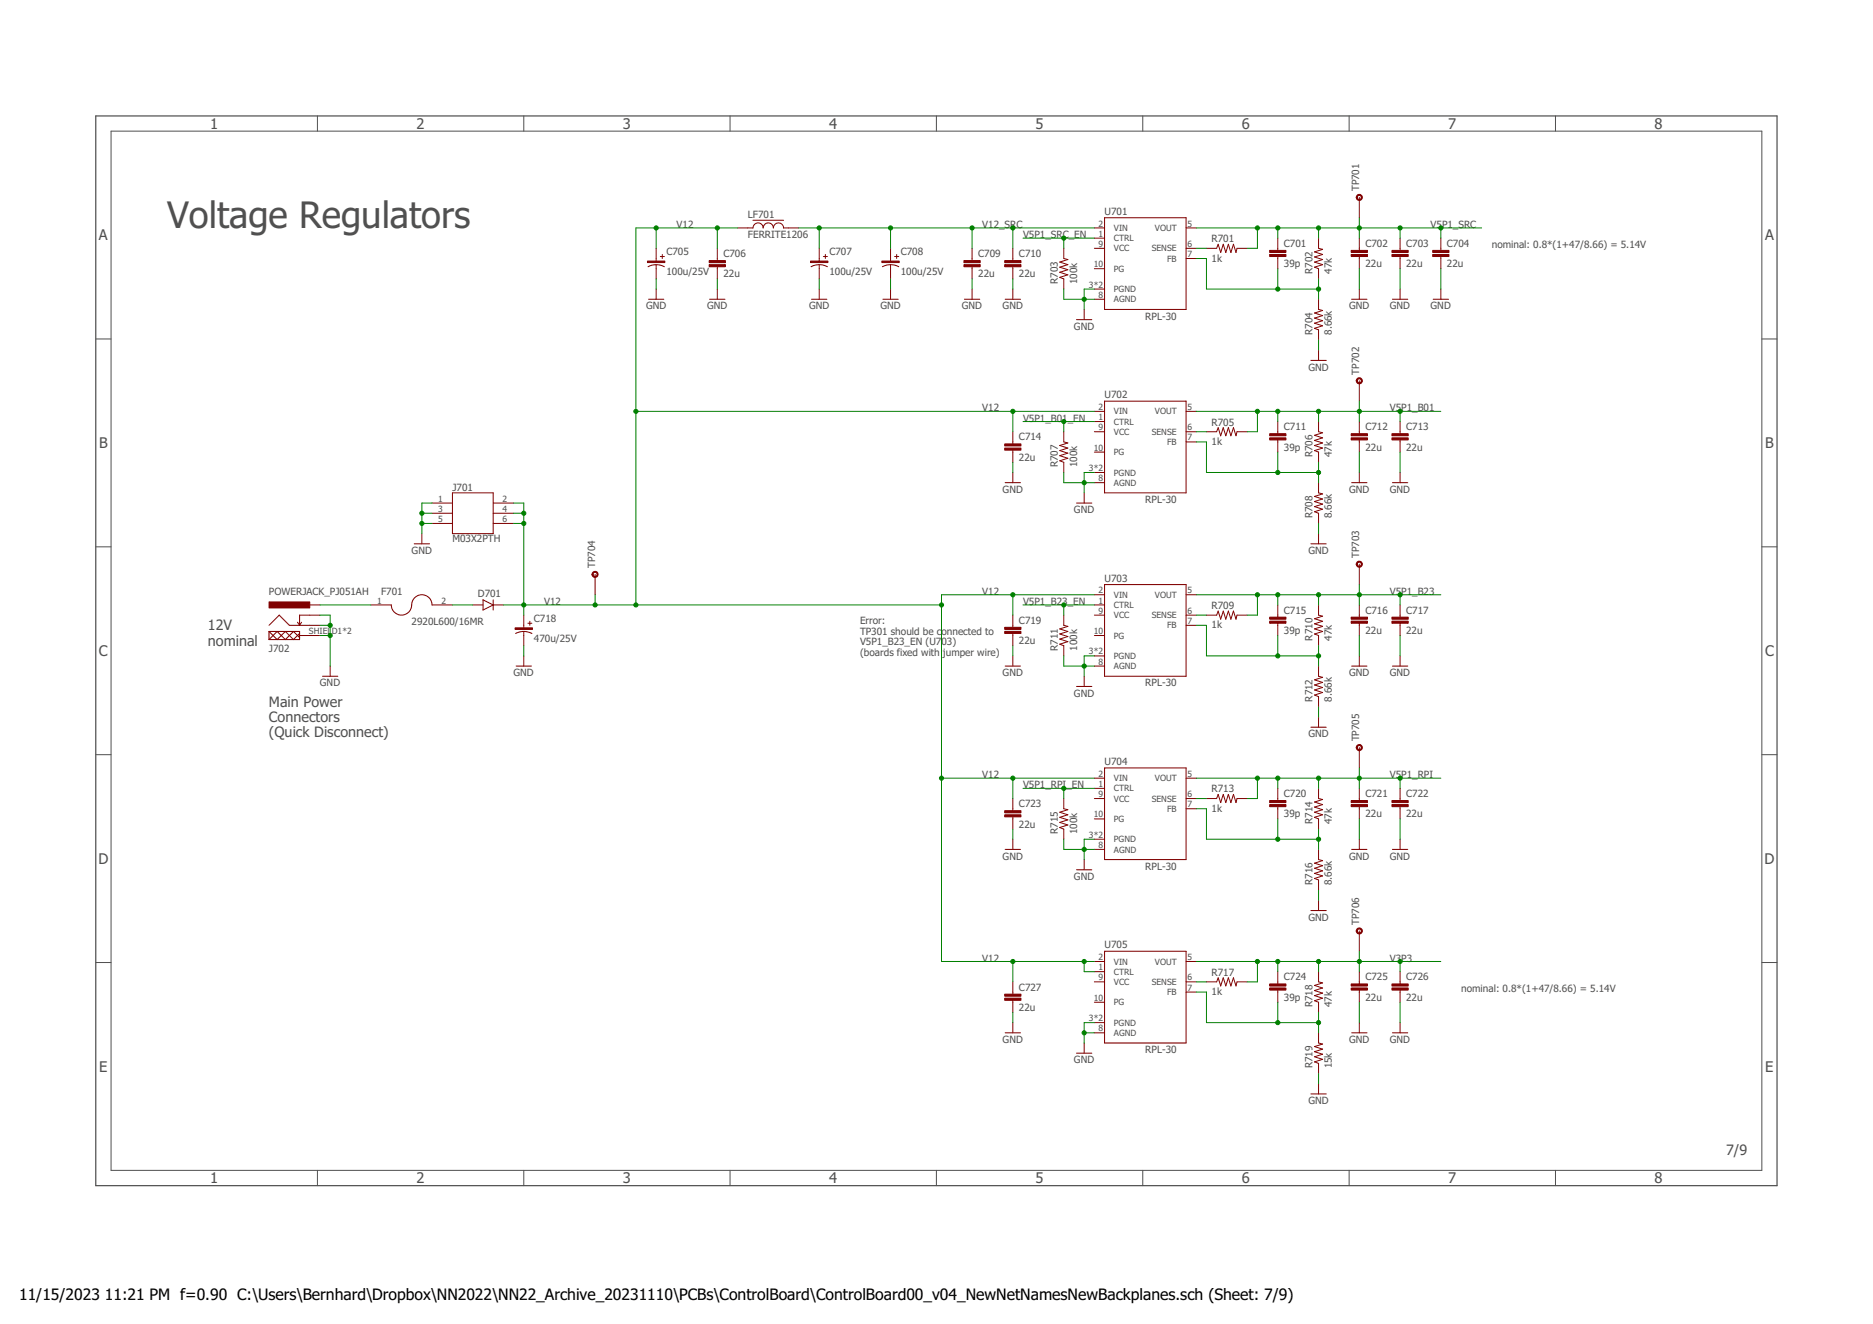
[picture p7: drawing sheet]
<svg xmlns="http://www.w3.org/2000/svg" width="420mm" height="297mm" viewBox="0 0 420 297" stroke-linecap="round" stroke-linejoin="round" font-family="sans-serif">
<path d="M21.5 26h377.1v240h-377.1z" fill="none" stroke="#505050" stroke-width=".28"/>
<g fill="none" stroke="#505050" stroke-width=".22">
<path d="M24.9 29.4h370.3v233.2h-370.3zM71.2 26v3.4M117.5 26v3.4M163.8 26v3.4M210.1 26v3.4M256.3 26v3.4M302.6 26v3.4M348.9 26v3.4M21.5 76.1h3.4M395.2 76.1h3.4M21.5 122.7h3.4M395.2 122.7h3.4"/>
<path d="M21.5 169.3h3.4M395.2 169.3h3.4M21.5 215.9h3.4M395.2 215.9h3.4M71.2 262.6v3.4M117.5 262.6v3.4M163.8 262.6v3.4M210.1 262.6v3.4M256.3 262.6v3.4M302.6 262.6v3.4M348.9 262.6v3.4"/>
</g>
<g fill="none" stroke="#800000" stroke-width=".22">
<path d="M147.2 55.7v3M147.2 59.4v3.2M148.1 57.6h.9M148.6 57.1v.9M160.9 55.7v2.8M160.9 59.8v2.8M165.5 51.1h2.3M176.9 51.1h2.3M183.8 55.7v3M183.8 59.4v3.2M184.7 57.6h.9M185.1 57.1v.9"/>
<path d="M199.8 55.7v3M199.8 59.4v3.2M200.7 57.6h.9M201.1 57.1v.9M218.1 55.7v2.8M218.1 59.8v2.8M227.2 55.7v2.8M227.2 59.8v2.8M238.6 55.7v2.3l.9 .2-1.8 .6 1.8 .6-1.8 .5 1.8 .6-1.8 .6 1.8 .6-1.8 .5 .9 .4v2.3M245.5 51.1h2.3M245.5 53.4h2.3M245.5 55.7h2.3"/>
<path d="M266.1 51.1h2.3M266.1 55.7h2.3M266.1 58h2.3M270.6 55.7h2.3l.4-.9 .5 1.8 .6-1.8 .6 1.8 .5-1.8 .6 1.8 .6-1.8 .6 1.8 .2-.9h2.3M286.6 53.4v2.8M286.6 57.6v2.7M295.8 53.4v2.3l.9 .2-1.8 .6 1.8 .6-1.8 .6 1.8 .5-1.8 .6 1.8 .6-1.8 .5 .9 .4v2.3M304.9 44.3v4.6M304.9 53.4v2.8M304.9 57.6v2.7M314.1 53.4v2.8M314.1 57.6v2.7"/>
<path d="M323.2 53.4v2.8M323.2 57.6v2.7M147.2 64.9v2.2M160.9 64.9v2.2M183.8 64.9v2.2M199.8 64.9v2.2M218.1 64.9v2.2M227.2 64.9v2.2M243.2 69.4v2.3M245.5 60.3h2.3M245.5 64.9h2.3M245.5 67.1h2.3"/>
<path d="M295.8 67.1v2.3l.9 .3-1.8 .5 1.8 .6-1.8 .6 1.8 .5-1.8 .6 1.8 .6-1.8 .6 .9 .3v2.3M295.8 78.6v2.3M304.9 64.9v2.2M314.1 64.9v2.2M323.2 64.9v2.2M227.2 96.9v2.7M238.6 96.9v2.2l.9 .3-1.8 .5 1.8 .6-1.8 .6 1.8 .6-1.8 .5 1.8 .6-1.8 .6 .9 .3v2.3M245.5 92.3h2.3M245.5 94.6h2.3M245.5 96.9h2.3M266.1 92.3h2.3M266.1 96.9h2.3"/>
<path d="M266.1 99.1h2.3M270.6 96.9h2.3l.4-1 .5 1.9 .6-1.9 .6 1.9 .5-1.9 .6 1.9 .6-1.9 .6 1.9 .2-.9h2.3M286.6 94.6v2.7M286.6 98.7v2.7M295.8 94.6v2.3l.9 .2-1.8 .6 1.8 .5-1.8 .6 1.8 .6-1.8 .5 1.8 .6-1.8 .6 .9 .3v2.3M304.9 85.4v4.6M304.9 94.6v2.7M304.9 98.7v2.7M314.1 94.6v2.7M314.1 98.7v2.7M94.6 119.7v2.3M96.9 112.9h4.6"/>
<path d="M96.9 115.1h4.6M96.9 117.4h4.6M110.6 112.9h4.6M110.6 115.1h4.6M110.6 117.4h4.6M227.2 101v2.7M227.2 106v2.3M243.2 110.6v2.3M245.5 101.4h2.3M245.5 106h2.3M245.5 108.3h2.3M295.8 108.3v2.3l.9 .2-1.8 .6 1.8 .6-1.8 .5 1.8 .6-1.8 .6 1.8 .5-1.8 .6 .9 .3v2.3"/>
<path d="M295.8 119.7v2.3M304.9 106v2.3M314.1 106v2.3M66.7 139.6l.5 .7M67.6 139.6l-.4 .7M69.5 135.7h2.3M71.8 138h-4.6v2.3M83.2 135.7h4.6M96.9 135.7h4.6M106.1 135.7h2.3M110.6 135.7h2.3M117.5 138v3"/>
<path d="M118.4 139.8h.9M118.9 139.4v.9M133.5 128.9v4.5M227.2 138v2.7M238.6 138v2.3l.9 .2-1.8 .6 1.8 .6-1.8 .5 1.8 .6-1.8 .6 1.8 .6-1.8 .5 .9 .4v2.3M245.5 135.7h2.3M245.5 138h2.3M245.5 133.4h2.3M266.1 138h2.3M266.1 133.4h2.3M270.6 138h2.3l.4-.9 .5 1.8 .6-1.8 .6 1.8 .5-1.8 .6 1.8 .6-1.8 .6 1.8 .2-.9h2.3M286.6 135.7v2.8"/>
<path d="M286.6 139.8v2.8M295.8 135.7v2.3l.9 .2-1.8 .6 1.8 .6-1.8 .6 1.8 .5-1.8 .6 1.8 .6-1.8 .5 .9 .4v2.3M304.9 126.6v4.5M304.9 135.7v2.8M304.9 139.8v2.8M314.1 135.7v2.8M314.1 139.8v2.8M60.3 140.3l2.3-2.3 2.3 2.3h6.9M67.2 142.6h4.6M74.1 149.4v2.3M117.5 141.7v3.2M117.5 147.2v2.2"/>
<path d="M227.2 142.1v2.8M227.2 147.2v2.2M243.2 151.7v2.3M245.5 142.6h2.3M245.5 147.2h2.3M245.5 149.4h2.3M266.1 140.3h2.3M295.8 149.4v2.3l.9 .3-1.8 .5 1.8 .6-1.8 .6 1.8 .5-1.8 .6 1.8 .6-1.8 .5 .9 .4v2.3M304.9 147.2v2.2M314.1 147.2v2.2M227.2 179.2v2.7M238.6 179.2v2.2l.9 .3-1.8 .5 1.8 .6-1.8 .6 1.8 .5-1.8 .6 1.8 .6-1.8 .6 .9 .3v2.3"/>
<path d="M245.5 174.6h2.3M245.5 176.9h2.3M245.5 179.2h2.3M266.1 174.6h2.3M266.1 179.2h2.3M270.6 179.2h2.3l.4-1 .5 1.9 .6-1.9 .6 1.9 .5-1.9 .6 1.9 .6-1.9 .6 1.9 .2-.9h2.3M286.6 176.9v2.7M295.8 160.9v2.3M295.8 176.9v2.3l.9 .2-1.8 .5 1.8 .6-1.8 .6 1.8 .6-1.8 .5 1.8 .6-1.8 .6 .9 .3v2.3M304.9 167.7v4.6M304.9 176.9v2.7M314.1 176.9v2.7"/>
<path d="M227.2 183.3v2.7M227.2 188.3v2.3M243.2 192.8v2.3M245.5 183.7h2.3M245.5 188.3h2.3M245.5 190.6h2.3M266.1 181.4h2.3M286.6 181v2.7M295.8 190.6v2.2l.9 .3-1.8 .6 1.8 .5-1.8 .6 1.8 .6-1.8 .5 1.8 .6-1.8 .6 .9 .3v2.3M304.9 181v2.7M304.9 188.3v2.3M314.1 181v2.7"/>
<path d="M314.1 188.3v2.3M245.5 215.7h2.3M245.5 218h2.3M266.1 215.7h2.3M286.6 218v2.7M295.8 202v2.3M295.8 218v2.3l.9 .2-1.8 .6 1.8 .6-1.8 .5 1.8 .6-1.8 .6 1.8 .5-1.8 .6 .9 .4v2.2M304.9 208.9v4.5M304.9 218v2.7M314.1 218v2.7M227.2 220.3v2.7M227.2 224.4v2.7"/>
<path d="M227.2 229.4v2.3M243.2 234v2.3M245.5 220.3h2.3M245.5 224.9h2.3M245.5 229.4h2.3M245.5 231.7h2.3M266.1 220.3h2.3M266.1 222.6h2.3M270.6 220.3h2.3l.4-.9 .5 1.8 .6-1.8 .6 1.8 .5-1.8 .6 1.8 .6-1.8 .6 1.8 .2-.9h2.3M286.6 222.1v2.8M295.8 231.7v2.3l.9 .2-1.8 .6 1.8 .6-1.8 .5 1.8 .6-1.8 .6 1.8 .6-1.8 .5 .9 .4v2.3M304.9 222.1v2.8"/>
<path d="M304.9 229.4v2.3M314.1 222.1v2.8M314.1 229.4v2.3M295.8 243.1v2.3"/>
</g>
<g fill="none" stroke="#800000" stroke-width=".23">
<path d="M145.4 59.8l1.5-.4 1.1 .1 1 .3M167.8 51.1h1.1a1.14 1.14 0 0 1 1.2-1.1 1.14 1.14 0 0 1 1.1 1.1 1.14 1.14 0 0 1 1.1-1.1 1.14 1.14 0 0 1 1.2 1.1 1.14 1.14 0 0 1 1.1-1.1 1.14 1.14 0 0 1 1.2 1.1h1.1M168.9 49.4h6.9M181.9 59.8l1.6-.4 1.1 .1 1 .3M198 59.8l1.5-.4 1.1 .1 1 .3M247.8 48.9h18.3v20.5h-18.3zM145.5 67.1h3.4M159.2 67.1h3.4M182.1 67.1h3.4M198.1 67.1h3.4M216.3 67.1h3.5M225.5 67.1h3.4"/>
<path d="M241.5 71.7h3.4M303.2 67.1h3.4M312.4 67.1h3.4M321.5 67.1h3.4M247.8 90h18.3v20.6h-18.3zM294.1 80.9h3.4M101.5 110.6h9.1v9.1h-9.1zM225.5 108.3h3.4M241.5 112.9h3.4M303.2 108.3h3.4M312.4 108.3h3.4M87.8 135.7a2.32 2.32 0 0 0 2.5 2.3 2.32 2.32 0 0 0 2.1-2.7 2.28 2.28 0 0 1 2.5-1.9 2.28 2.28 0 0 1 2 2.3"/>
<path d="M92.9 122h3.5M108.4 134.6l2.2 1.1-2.2 1.2zM110.6 134.6v2.3M247.8 131.1h18.3v20.6h-18.3zM294.1 122h3.4M60.3 141.7v1.8M60.3 141.7h6.9v1.8h-6.9M60.3 141.7l1.9 1.8 1.8-1.8 1.8 1.8 1.4-1.4M67.2 143l-1.4-1.3-1.8 1.8-1.8-1.8-1.9 1.8M72.3 151.7h3.5M115.7 142.1l1.5-.4 1.1 .1 1 .3M115.8 149.4h3.4"/>
<path d="M225.5 149.4h3.4M241.5 154h3.4M303.2 149.4h3.4M312.4 149.4h3.4M247.8 172.3h18.3v20.5h-18.3zM294.1 163.2h3.4M225.5 190.6h3.4M241.5 195.1h3.4M303.2 190.6h3.4M312.4 190.6h3.4M247.8 213.4h18.3v20.6h-18.3zM294.1 204.3h3.4"/>
<path d="M225.5 231.7h3.4M241.5 236.3h3.4M303.2 231.7h3.4M312.4 231.7h3.4M294.1 245.4h3.4"/>
</g>
<g fill="#800000" stroke="#800000" stroke-width=".22">
<path d="M225.4 59.4h3.6v.4h-3.6z"/>
<path d="M225.4 58.5h3.6v.4h-3.6z"/>
<path d="M284.8 57.1h3.7v.5h-3.7z"/>
<path d="M284.8 56.2h3.7v.4h-3.7z"/>
<path d="M303.1 57.1h3.6v.5h-3.6z"/>
<path d="M303.1 56.2h3.6v.4h-3.6z"/>
<path d="M312.3 57.1h3.6v.5h-3.6z"/>
<path d="M312.3 56.2h3.6v.4h-3.6z"/>
<path d="M60.3 135h9.2v1.4h-9.2z"/>
<path d="M225.4 100.5h3.6v.5h-3.6z"/>
<path d="M225.4 99.6h3.6v.5h-3.6z"/>
<path d="M284.8 98.2h3.7v.5h-3.7z"/>
<path d="M284.8 97.3h3.7v.5h-3.7z"/>
<path d="M303.1 98.2h3.6v.5h-3.6z"/>
<path d="M303.1 97.3h3.6v.5h-3.6z"/>
<path d="M312.3 98.2h3.6v.5h-3.6z"/>
<path d="M312.3 97.3h3.6v.5h-3.6z"/>
<path d="M225.4 141.6h3.6v.5h-3.6z"/>
<path d="M225.4 140.7h3.6v.5h-3.6z"/>
<path d="M284.8 139.4h3.7v.4h-3.7z"/>
<path d="M284.8 138.5h3.7v.4h-3.7z"/>
<path d="M303.1 139.4h3.6v.4h-3.6z"/>
<path d="M303.1 138.5h3.6v.4h-3.6z"/>
<path d="M312.3 139.4h3.6v.4h-3.6z"/>
<path d="M312.3 138.5h3.6v.4h-3.6z"/>
<path d="M225.4 182.8h3.6v.5h-3.6z"/>
<path d="M225.4 181.9h3.6v.5h-3.6z"/>
<path d="M284.8 180.5h3.7v.5h-3.7z"/>
<path d="M284.8 179.6h3.7v.5h-3.7z"/>
<path d="M303.1 180.5h3.6v.5h-3.6z"/>
<path d="M303.1 179.6h3.6v.5h-3.6z"/>
<path d="M312.3 180.5h3.6v.5h-3.6z"/>
<path d="M312.3 179.6h3.6v.5h-3.6z"/>
<path d="M225.4 223.9h3.6v.5h-3.6z"/>
<path d="M225.4 223h3.6v.5h-3.6z"/>
<path d="M284.8 221.7h3.7v.4h-3.7z"/>
<path d="M284.8 220.7h3.7v.5h-3.7z"/>
<path d="M303.1 221.7h3.6v.4h-3.6z"/>
<path d="M303.1 220.7h3.6v.5h-3.6z"/>
<path d="M312.3 221.7h3.6v.4h-3.6z"/>
<path d="M312.3 220.7h3.6v.5h-3.6z"/>
<path d="M216.2 59.4h3.7v.4h-3.7z"/>
<path d="M216.2 58.5h3.7v.4h-3.7z"/>
<path d="M159.1 59.4h3.6v.4h-3.6z"/>
<path d="M159.1 58.5h3.6v.4h-3.6z"/>
<path d="M321.4 57.1h3.6v.5h-3.6z"/>
<path d="M321.4 56.2h3.6v.4h-3.6z"/>
<path d="M115.5 140.9h3.9v.3h-3.9z"/>
<path d="M181.8 58.6h3.9v.3h-3.9z"/>
<path d="M145.2 58.6h3.9v.3h-3.9z"/>
<path d="M197.8 58.6h3.9v.3h-3.9z"/>
</g>
<g fill="#800000" stroke="#800000" stroke-width=".22">
<path d="M304.4 43.8a.69 .69 0 0 1 1.1 .2 .69 .69 0 0 1-.4 1 .69 .69 0 0 1-.9-.7h.3a.46 .46 0 0 1 .6-.5 .46 .46 0 0 1 .2 .8 .46 .46 0 0 1-.8-.2v-.1h-.3z" fill-rule="evenodd"/>
<path d="M304.4 85a.69 .69 0 0 1 1.1 .1 .69 .69 0 0 1-.4 1 .69 .69 0 0 1-.9-.7h.3a.46 .46 0 0 1 .6-.4 .46 .46 0 0 1 .2 .7 .46 .46 0 0 1-.8-.1v-.2h-.3z" fill-rule="evenodd"/>
<path d="M304.4 126.1a.69 .69 0 0 1 1.1 .1 .69 .69 0 0 1-.4 1.1 .69 .69 0 0 1-.9-.7h.3a.46 .46 0 0 1 .6-.5 .46 .46 0 0 1 .2 .8 .46 .46 0 0 1-.8-.2v-.1h-.3z" fill-rule="evenodd"/>
<path d="M304.4 167.3a.69 .69 0 0 1 1.1 .1 .69 .69 0 0 1-.4 1 .69 .69 0 0 1-.9-.7h.3a.46 .46 0 0 1 .6-.5 .46 .46 0 0 1 .2 .8 .46 .46 0 0 1-.8-.1l-.3-.2z" fill-rule="evenodd"/>
<path d="M304.4 208.4a.69 .69 0 0 1 1.1 .1 .69 .69 0 0 1-.4 1.1 .69 .69 0 0 1-.9-.7h.3a.46 .46 0 0 1 .6-.5 .46 .46 0 0 1 .2 .7 .46 .46 0 0 1-.8-.1v-.1h-.3z" fill-rule="evenodd"/>
<path d="M133 128.4a.68 .68 0 0 1 1.1 .1 .68 .68 0 0 1-.4 1 .68 .68 0 0 1-.9-.6h.2a.46 .46 0 0 1 .7-.4 .46 .46 0 0 1 .1 .7 .46 .46 0 0 1-.7-.2l-.1-.1h-.2z" fill-rule="evenodd"/>
</g>
<g fill="none" stroke="#008000" stroke-width=".22">
<path d="M147.2 51.1v4.6M160.9 51.1v4.6M165.5 51.1h-22.9v84.6M179.2 51.1h66.3M183.8 51.1v4.6M199.8 51.1v4.6M218.1 51.1v4.6M227.2 51.1v4.6M229.5 53.4h16M238.6 53.4v2.3M268.4 58h2.2v6.9h25.2M268.4 51.1h64"/>
<path d="M268.4 55.7h2.2M282.1 51.1v4.6h-2.3M286.6 51.1v2.3M295.8 51.1v2.3M304.9 48.9v4.5M314.1 51.1v2.3M323.2 51.1v2.3M147.2 62.6v2.3M160.9 62.6v2.3M183.8 62.6v2.3M199.8 62.6v2.3M218.1 62.6v2.3"/>
<path d="M227.2 62.6v2.3M238.6 64.9v2.2h6.9M245.5 64.9h-2.3v4.5M286.6 60.3v4.6M295.8 62.6v4.5M295.8 76.3v2.3M304.9 60.3v4.6M314.1 60.3v4.6M323.2 60.3v4.6M142.6 92.3h102.9M227.2 92.3v4.6M229.5 94.6h16"/>
<path d="M238.6 94.6v2.3M268.4 99.1h2.2v6.9h25.2M268.4 92.3h54.8M268.4 96.9h2.2M282.1 92.3v4.6h-2.3M286.6 92.3v2.3M295.8 92.3v2.3M304.9 90v4.6M314.1 92.3v2.3M94.6 117.4h2.3M94.6 115.1h2.3M96.9 112.9h-2.3v6.8"/>
<path d="M115.2 112.9h2.3v25.1M115.2 117.4h2.3M115.2 115.1h2.3M227.2 103.7v2.3M238.6 106v2.3h6.9M245.5 106h-2.3v4.6M286.6 101.4v4.6M295.8 103.7v4.6M295.8 117.4v2.3M304.9 101.4v4.6M314.1 101.4v4.6M71.8 138h2.3v11.4"/>
<path d="M71.8 135.7h11.4M101.5 135.7h4.6M112.9 135.7h98.3M133.5 133.4v2.3M227.2 133.4v4.6M229.5 135.7h16M238.6 135.7v2.3M245.5 133.4h-34.3v82.3h34.3M268.4 138h2.2M268.4 133.4h54.8M282.1 133.4v4.6h-2.3M286.6 133.4v2.3"/>
<path d="M295.8 133.4v2.3M304.9 131.1v4.6M314.1 133.4v2.3M71.8 140.3h2.3M71.8 142.6h2.3M117.5 144.9v2.3M227.2 144.9v2.3M238.6 147.2v2.2h6.9M245.5 147.2h-2.3v4.5M268.4 140.3h2.2v6.9h25.2M286.6 142.6v4.6M295.8 144.9v4.5"/>
<path d="M295.8 158.6v2.3M304.9 142.6v4.6M314.1 142.6v4.6M211.2 174.6h34.3M227.2 174.6v4.6M229.5 176.9h16M238.6 176.9v2.3M268.4 174.6h54.8M268.4 179.2h2.2M282.1 174.6v4.6h-2.3M286.6 174.6v2.3M295.8 174.6v2.3"/>
<path d="M304.9 172.3v4.6M314.1 174.6v2.3M227.2 186v2.3M238.6 188.3v2.3h6.9M245.5 188.3h-2.3v4.5M268.4 181.4h2.2v6.9h25.2M286.6 183.7v4.6M295.8 186v4.6M295.8 199.7v2.3M304.9 183.7v4.6M314.1 183.7v4.6M227.2 215.7v4.6"/>
<path d="M243.2 215.7v2.3h2.3M268.4 215.7h54.8M282.1 215.7v4.6h-2.3M286.6 215.7v2.3M295.8 215.7v2.3M304.9 213.4v4.6M314.1 215.7v2.3M227.2 227.1v2.3M243.2 231.7h2.3M245.5 229.4h-2.3v4.6M268.4 222.6h2.2v6.8h25.2M268.4 220.3h2.2"/>
<path d="M286.6 224.9v4.5M295.8 227.1v4.6M304.9 224.9v4.5M314.1 224.9v4.5M295.8 240.9v2.2"/>
</g>
<g fill="#008000" stroke="#008000" stroke-width=".22">
<circle cx="243.2" cy="67.1" r=".47"/>
<circle cx="74.1" cy="140.3" r=".47"/>
<circle cx="74.1" cy="142.6" r=".47"/>
<circle cx="243.2" cy="108.3" r=".47"/>
<circle cx="243.2" cy="149.4" r=".47"/>
<circle cx="243.2" cy="190.6" r=".47"/>
<circle cx="243.2" cy="231.7" r=".47"/>
<circle cx="94.6" cy="117.4" r=".47"/>
<circle cx="94.6" cy="115.1" r=".47"/>
<circle cx="227.2" cy="133.4" r=".47"/>
<circle cx="227.2" cy="174.6" r=".47"/>
<circle cx="227.2" cy="92.3" r=".47"/>
<circle cx="160.9" cy="51.1" r=".47"/>
<circle cx="117.5" cy="135.7" r=".47"/>
<circle cx="133.5" cy="135.7" r=".47"/>
<circle cx="142.6" cy="92.3" r=".47"/>
<circle cx="142.6" cy="135.7" r=".47"/>
<circle cx="227.2" cy="215.7" r=".47"/>
<circle cx="243.2" cy="215.7" r=".47"/>
<circle cx="211.2" cy="174.6" r=".47"/>
<circle cx="211.2" cy="135.7" r=".47"/>
<circle cx="147.2" cy="51.1" r=".47"/>
<circle cx="117.5" cy="115.1" r=".47"/>
<circle cx="117.5" cy="117.4" r=".47"/>
<circle cx="304.9" cy="51.1" r=".47"/>
<circle cx="295.8" cy="51.1" r=".47"/>
<circle cx="282.1" cy="51.1" r=".47"/>
<circle cx="286.6" cy="51.1" r=".47"/>
<circle cx="314.1" cy="51.1" r=".47"/>
<circle cx="323.2" cy="51.1" r=".47"/>
<circle cx="295.8" cy="64.9" r=".47"/>
<circle cx="286.6" cy="64.9" r=".47"/>
<circle cx="238.6" cy="53.4" r=".47"/>
<circle cx="295.8" cy="106" r=".47"/>
<circle cx="286.6" cy="106" r=".47"/>
<circle cx="295.8" cy="147.2" r=".47"/>
<circle cx="286.6" cy="147.2" r=".47"/>
<circle cx="295.8" cy="188.3" r=".47"/>
<circle cx="286.6" cy="188.3" r=".47"/>
<circle cx="295.8" cy="229.4" r=".47"/>
<circle cx="286.6" cy="229.4" r=".47"/>
<circle cx="304.9" cy="92.3" r=".47"/>
<circle cx="295.8" cy="92.3" r=".47"/>
<circle cx="282.1" cy="92.3" r=".47"/>
<circle cx="286.6" cy="92.3" r=".47"/>
<circle cx="314.1" cy="92.3" r=".47"/>
<circle cx="238.6" cy="94.6" r=".47"/>
<circle cx="238.6" cy="135.7" r=".47"/>
<circle cx="304.9" cy="133.4" r=".47"/>
<circle cx="295.8" cy="133.4" r=".47"/>
<circle cx="282.1" cy="133.4" r=".47"/>
<circle cx="286.6" cy="133.4" r=".47"/>
<circle cx="314.1" cy="133.4" r=".47"/>
<circle cx="304.9" cy="174.6" r=".47"/>
<circle cx="295.8" cy="174.6" r=".47"/>
<circle cx="282.1" cy="174.6" r=".47"/>
<circle cx="286.6" cy="174.6" r=".47"/>
<circle cx="314.1" cy="174.6" r=".47"/>
<circle cx="304.9" cy="215.7" r=".47"/>
<circle cx="295.8" cy="215.7" r=".47"/>
<circle cx="282.1" cy="215.7" r=".47"/>
<circle cx="286.6" cy="215.7" r=".47"/>
<circle cx="314.1" cy="215.7" r=".47"/>
<circle cx="238.6" cy="176.9" r=".47"/>
<circle cx="227.2" cy="51.1" r=".47"/>
<circle cx="218.1" cy="51.1" r=".47"/>
<circle cx="183.8" cy="51.1" r=".47"/>
<circle cx="199.8" cy="51.1" r=".47"/>
</g>
<text font-size="8.2" fill="#505050" x="37.5" y="51.1">Voltage Regulators</text>
<g font-size="3.5">
<text x="4.3" y="291.7">11/15/2023</text>
<text x="23.5" y="291.7">11:21 PM f=0.90 C:\Users\Bernhard\Dropbox\NN2022\NN22_Archive_20231110\PCBs\ControlBoard\ControlBoard00_v04_NewNetNamesNewBackplanes.sch (Sheet: 7/9)</text>
</g>
<g font-size="3.3" fill="#505050">
<text x="47.2" y="28.9">1</text>
<text x="93.5" y="28.9">2</text>
<text x="139.7" y="28.9">3</text>
<text x="186" y="28.9">4</text>
<text x="232.3" y="28.9">5</text>
<text x="278.6" y="28.9">6</text>
<text x="324.9" y="28.9">7</text>
<text x="371.2" y="28.9">8</text>
<text x="22.2" y="53.9">A</text>
<text x="395.9" y="53.9">A</text>
<text x="22.2" y="100.5">B</text>
<text x="396" y="100.5">B</text>
<text x="22.2" y="147.2">C</text>
<text x="395.9" y="147.2">C</text>
<text x="22.1" y="193.8">D</text>
<text x="395.8" y="193.8">D</text>
<text x="22.3" y="240.4">E</text>
<text x="396" y="240.4">E</text>
<text x="47.2" y="265.5">1</text>
<text x="93.5" y="265.5">2</text>
<text x="139.7" y="265.5">3</text>
<text x="186" y="265.5">4</text>
<text x="232.3" y="265.5">5</text>
<text x="278.6" y="265.5">6</text>
<text x="324.9" y="265.5">7</text>
<text x="371.2" y="265.5">8</text>
</g>
<g font-size="3.2" fill="#505050">
<text x="46.6" y="141.4">12V</text>
<text x="46.6" y="144.9">nominal</text>
<text x="60.3" y="158.6">Main Power</text>
<text x="60.3" y="162">Connectors</text>
<text x="60.3" y="165.4">(Quick Disconnect)</text>
<text x="387.2" y="259.1">7/9</text>
</g>
<g font-size="2.2" fill="#505050">
<text x="304.9" y="42.9" transform="rotate(-90 304.9 42.9)">TP701</text>
<text x="151.8" y="51.1">V12</text>
<text x="167.8" y="53.4">FERRITE1206</text>
<text x="167.8" y="48.9">LF701</text>
<text x="220.3" y="51.1">V12_SRC</text>
<text x="229.5" y="53.4">V5P1_SRC_EN</text>
<text x="247.8" y="48.2">U701</text>
<text x="320.9" y="51.1">V5</text>
<text x="323.5" y="51.1">P1_SRC</text>
<text x="149.5" y="57.3">C705</text>
<text x="162.3" y="57.7">C706</text>
<text x="186.1" y="57.3">C707</text>
<text x="202.1" y="57.3">C708</text>
<text x="219.4" y="57.7">C709</text>
<text x="228.6" y="57.7">C710</text>
<text x="271.8" y="58.7">1k</text>
<text x="271.8" y="54.4">R701</text>
<text x="288" y="59.9">39p</text>
<text x="288" y="55.4">C701</text>
<text x="306.3" y="59.9">22u</text>
<text x="306.3" y="55.4">C702</text>
<text x="315.4" y="59.9">22u</text>
<text x="315.4" y="55.4">C703</text>
<text x="324.6" y="59.9">22u</text>
<text x="324.6" y="55.4">C704</text>
<text x="334.6" y="55.7">nominal: 0.8*(1+47/8.66) = 5.14V</text>
<text x="149.5" y="61.7">100u/25V</text>
<text x="162.3" y="62.2">22u</text>
<text x="186.1" y="61.7">100u/25V</text>
<text x="202.1" y="61.7">100u/25V</text>
<text x="219.4" y="62.2">22u</text>
<text x="228.6" y="62.2">22u</text>
<text x="237.3" y="63.7" transform="rotate(-90 237.3 63.7)">R703</text>
<text x="241.6" y="63.7" transform="rotate(-90 241.6 63.7)">100k</text>
<text x="294.4" y="61.4" transform="rotate(-90 294.4 61.4)">R702</text>
<text x="298.8" y="61.4" transform="rotate(-90 298.8 61.4)">47k</text>
<text x="144.9" y="69.4">GND</text>
<text x="158.6" y="69.4">GND</text>
<text x="181.5" y="69.4">GND</text>
<text x="197.5" y="69.4">GND</text>
<text x="215.8" y="69.4">GND</text>
<text x="224.9" y="69.4">GND</text>
<text x="256.9" y="71.7">RPL-30</text>
<text x="302.6" y="69.4">GND</text>
<text x="311.8" y="69.4">GND</text>
<text x="320.9" y="69.4">GND</text>
<text x="240.9" y="74">GND</text>
<text x="294.4" y="75.1" transform="rotate(-90 294.4 75.1)">R704</text>
<text x="298.8" y="75.1" transform="rotate(-90 298.8 75.1)">8.66k</text>
<text x="293.5" y="83.1">GND</text>
<text x="247.8" y="89.3">U702</text>
<text x="304.9" y="84.1" transform="rotate(-90 304.9 84.1)">TP702</text>
<text x="220.3" y="92.3">V12</text>
<text x="229.5" y="94.6">V5P1_B01_EN</text>
<text x="271.8" y="95.5">R705</text>
<text x="311.8" y="92.3">V5</text>
<text x="314.3" y="92.3">P1_B01</text>
<text x="228.6" y="98.8">C714</text>
<text x="271.8" y="99.8">1k</text>
<text x="288" y="101.1">39p</text>
<text x="288" y="96.5">C711</text>
<text x="306.3" y="101.1">22u</text>
<text x="306.3" y="96.5">C712</text>
<text x="315.4" y="101.1">22u</text>
<text x="315.4" y="96.5">C713</text>
<text x="228.6" y="103.4">22u</text>
<text x="237.3" y="104.9" transform="rotate(-90 237.3 104.9)">R707</text>
<text x="241.6" y="104.9" transform="rotate(-90 241.6 104.9)">100k</text>
<text x="294.4" y="102.6" transform="rotate(-90 294.4 102.6)">R706</text>
<text x="298.8" y="102.6" transform="rotate(-90 298.8 102.6)">47k</text>
<text x="101.5" y="110.1">J701</text>
<text x="224.9" y="110.6">GND</text>
<text x="256.9" y="112.9">RPL-30</text>
<text x="302.6" y="110.6">GND</text>
<text x="311.8" y="110.6">GND</text>
<text x="240.9" y="115.1">GND</text>
<text x="294.4" y="116.3" transform="rotate(-90 294.4 116.3)">R708</text>
<text x="298.8" y="116.3" transform="rotate(-90 298.8 116.3)">8.66k</text>
<text x="92.3" y="124.3">GND</text>
<text x="101.5" y="121.5">M03X2PTH</text>
<text x="293.5" y="124.3">GND</text>
<text x="304.9" y="125.2" transform="rotate(-90 304.9 125.2)">TP703</text>
<text x="133.5" y="127.5" transform="rotate(-90 133.5 127.5)">TP704</text>
<text x="247.8" y="130.5">U703</text>
<text x="60.3" y="133.4">POWERJACK_PJ051AH</text>
<text x="85.5" y="133.4">F701</text>
<text x="107.2" y="133.9">D701</text>
<text x="122.1" y="135.7">V12</text>
<text x="220.3" y="133.4">V12</text>
<text x="229.5" y="135.7">V5P1_B23_EN</text>
<text x="271.8" y="136.7">R709</text>
<text x="288" y="137.7">C715</text>
<text x="306.3" y="137.7">C716</text>
<text x="311.8" y="133.4">V5P1_B23</text>
<text x="315.4" y="137.7">C717</text>
<text x="92.3" y="140.3">2920L600/16MR</text>
<text x="119.8" y="139.6">C718</text>
<text x="119.8" y="143.9">470u/25V</text>
<text x="192.9" y="140">Error:</text>
<text x="192.9" y="142.4">TP301 should be connected to</text>
<text x="228.6" y="139.9">C719</text>
<text x="271.8" y="141">1k</text>
<text x="288" y="142.2">39p</text>
<text x="294.4" y="143.7" transform="rotate(-90 294.4 143.7)">R710</text>
<text x="298.8" y="143.7" transform="rotate(-90 298.8 143.7)">47k</text>
<text x="306.3" y="142.2">22u</text>
<text x="315.4" y="142.2">22u</text>
<text x="60.3" y="146.2">J702</text>
<text x="192.9" y="144.8">V5P1_B23_EN (U703)</text>
<text x="192.9" y="147.1">(boards fixed with</text>
<text x="211.5" y="147.1">jumper wire)</text>
<text x="228.6" y="144.5">22u</text>
<text x="237.3" y="146" transform="rotate(-90 237.3 146)">R711</text>
<text x="241.6" y="146" transform="rotate(-90 241.6 146)">100k</text>
<text x="71.8" y="154">GND</text>
<text x="115.2" y="151.7">GND</text>
<text x="224.9" y="151.7">GND</text>
<text x="256.9" y="154">RPL-30</text>
<text x="302.6" y="151.7">GND</text>
<text x="311.8" y="151.7">GND</text>
<text x="240.9" y="156.3">GND</text>
<text x="294.4" y="157.4" transform="rotate(-90 294.4 157.4)">R712</text>
<text x="298.8" y="157.4" transform="rotate(-90 298.8 157.4)">8.66k</text>
<text x="293.5" y="165.4">GND</text>
<text x="304.9" y="166.3" transform="rotate(-90 304.9 166.3)">TP705</text>
<text x="247.8" y="171.6">U704</text>
<text x="220.3" y="174.6">V12</text>
<text x="229.5" y="176.9">V5P1_RPI_EN</text>
<text x="271.8" y="177.8">R713</text>
<text x="288" y="178.8">C720</text>
<text x="306.3" y="178.8">C721</text>
<text x="311.8" y="174.6">V5P1_RPI</text>
<text x="315.4" y="178.8">C722</text>
<text x="228.6" y="185.7">22u</text>
<text x="228.6" y="181.1">C723</text>
<text x="271.8" y="182.1">1k</text>
<text x="288" y="183.4">39p</text>
<text x="294.4" y="184.9" transform="rotate(-90 294.4 184.9)">R714</text>
<text x="298.8" y="184.9" transform="rotate(-90 298.8 184.9)">47k</text>
<text x="306.3" y="183.4">22u</text>
<text x="315.4" y="183.4">22u</text>
<text x="237.3" y="187.1" transform="rotate(-90 237.3 187.1)">R715</text>
<text x="241.6" y="187.1" transform="rotate(-90 241.6 187.1)">100k</text>
<text x="224.9" y="192.9">GND</text>
<text x="240.9" y="197.4">GND</text>
<text x="256.9" y="195.1">RPL-30</text>
<text x="302.6" y="192.9">GND</text>
<text x="311.8" y="192.9">GND</text>
<text x="294.4" y="198.6" transform="rotate(-90 294.4 198.6)">R716</text>
<text x="298.8" y="198.6" transform="rotate(-90 298.8 198.6)">8.66k</text>
<text x="293.5" y="206.6">GND</text>
<text x="304.9" y="207.5" transform="rotate(-90 304.9 207.5)">TP706</text>
<text x="220.3" y="215.7">V12</text>
<text x="247.8" y="212.7">U705</text>
<text x="311.8" y="215.7">V3</text>
<text x="314.3" y="215.7">P3</text>
<text x="271.8" y="218.9">R717</text>
<text x="288" y="219.9">C724</text>
<text x="306.3" y="219.9">C725</text>
<text x="315.4" y="219.9">C726</text>
<text x="228.6" y="226.8">22u</text>
<text x="228.6" y="222.2">C727</text>
<text x="271.8" y="223.3">1k</text>
<text x="288" y="224.5">39p</text>
<text x="294.4" y="226" transform="rotate(-90 294.4 226)">R718</text>
<text x="298.8" y="226" transform="rotate(-90 298.8 226)">47k</text>
<text x="306.3" y="224.5">22u</text>
<text x="315.4" y="224.5">22u</text>
<text x="327.8" y="222.6">nominal: 0.8*(1+47/8.66) = 5.14V</text>
<text x="224.9" y="234">GND</text>
<text x="240.9" y="238.6">GND</text>
<text x="256.9" y="236.3">RPL-30</text>
<text x="294.4" y="239.7" transform="rotate(-90 294.4 239.7)">R719</text>
<text x="298.8" y="239.7" transform="rotate(-90 298.8 239.7)">15k</text>
<text x="302.6" y="234">GND</text>
<text x="311.8" y="234">GND</text>
<text x="293.5" y="247.7">GND</text>
</g>
<g font-size="1.9" fill="#505050">
<text x="246.4" y="50.8">2</text>
<text x="246.4" y="53.1">1</text>
<text x="249.9" y="51.8">VIN</text>
<text x="259.1" y="51.8">VOUT</text>
<text x="266.4" y="50.8">5</text>
<text x="245.3" y="60">10</text>
<text x="246.4" y="55.4">9</text>
<text x="249.9" y="54.1">CTRL</text>
<text x="249.9" y="56.4">VCC</text>
<text x="258.4" y="56.4">SENSE</text>
<text x="261.8" y="58.7">FB</text>
<text x="266.4" y="55.4">6</text>
<text x="266.4" y="57.7">7</text>
<text x="244.3" y="64.5">3*2</text>
<text x="249.9" y="61">PG</text>
<text x="249.9" y="65.5">PGND</text>
<text x="246.4" y="66.8">8</text>
<text x="249.9" y="67.8">AGND</text>
<text x="246.4" y="92">2</text>
<text x="246.4" y="94.3">1</text>
<text x="249.9" y="93">VIN</text>
<text x="249.9" y="95.3">CTRL</text>
<text x="259.1" y="93">VOUT</text>
<text x="266.4" y="92">5</text>
<text x="245.3" y="101.1">10</text>
<text x="246.4" y="96.5">9</text>
<text x="249.9" y="97.5">VCC</text>
<text x="258.4" y="97.6">SENSE</text>
<text x="261.8" y="99.8">FB</text>
<text x="266.4" y="96.5">6</text>
<text x="266.4" y="98.8">7</text>
<text x="244.3" y="105.7">3*2</text>
<text x="246.4" y="108">8</text>
<text x="249.9" y="102.1">PG</text>
<text x="249.9" y="106.7">PGND</text>
<text x="98.3" y="112.5">1</text>
<text x="112.7" y="112.5">2</text>
<text x="249.9" y="109">AGND</text>
<text x="98.3" y="114.8">3</text>
<text x="98.3" y="117.1">5</text>
<text x="112.7" y="117.1">6</text>
<text x="112.7" y="114.8">4</text>
<text x="84.6" y="135.4">1</text>
<text x="99" y="135.4">2</text>
<text x="246.4" y="133.1">2</text>
<text x="246.4" y="135.4">1</text>
<text x="246.4" y="137.7">9</text>
<text x="249.9" y="134.1">VIN</text>
<text x="249.9" y="136.4">CTRL</text>
<text x="259.1" y="134.1">VOUT</text>
<text x="266.4" y="133.1">5</text>
<text x="266.4" y="137.7">6</text>
<text x="69.3" y="142.3">SHIEL</text>
<text x="74.4" y="142.3">D1*2</text>
<text x="245.3" y="142.3">10</text>
<text x="249.9" y="138.7">VCC</text>
<text x="249.9" y="143.3">PG</text>
<text x="258.4" y="138.7">SENSE</text>
<text x="261.8" y="141">FB</text>
<text x="266.4" y="140">7</text>
<text x="244.3" y="146.8">3*2</text>
<text x="246.4" y="149.1">8</text>
<text x="249.9" y="147.8">PGND</text>
<text x="249.9" y="150.1">AGND</text>
<text x="246.4" y="174.3">2</text>
<text x="246.4" y="176.5">1</text>
<text x="246.4" y="178.8">9</text>
<text x="249.9" y="175.3">VIN</text>
<text x="249.9" y="177.5">CTRL</text>
<text x="249.9" y="179.8">VCC</text>
<text x="258.4" y="179.8">SENSE</text>
<text x="259.1" y="175.3">VOUT</text>
<text x="266.4" y="174.3">5</text>
<text x="266.4" y="178.8">6</text>
<text x="245.3" y="183.4">10</text>
<text x="249.9" y="184.4">PG</text>
<text x="261.8" y="182.1">FB</text>
<text x="266.4" y="181.1">7</text>
<text x="244.3" y="188">3*2</text>
<text x="246.4" y="190.3">8</text>
<text x="249.9" y="189">PGND</text>
<text x="249.9" y="191.3">AGND</text>
<text x="246.4" y="215.4">2</text>
<text x="266.4" y="215.4">5</text>
<text x="246.4" y="217.7">1</text>
<text x="246.4" y="220">9</text>
<text x="249.9" y="216.4">VIN</text>
<text x="249.9" y="218.7">CTRL</text>
<text x="249.9" y="221">VCC</text>
<text x="258.4" y="221">SENSE</text>
<text x="259.1" y="216.4">VOUT</text>
<text x="266.4" y="220">6</text>
<text x="245.3" y="224.5">10</text>
<text x="249.9" y="225.5">PG</text>
<text x="261.8" y="223.3">FB</text>
<text x="266.4" y="222.3">7</text>
<text x="244.3" y="229.1">3*2</text>
<text x="246.4" y="231.4">8</text>
<text x="249.9" y="230.1">PGND</text>
<text x="249.9" y="232.4">AGND</text>
</g>
</svg>
